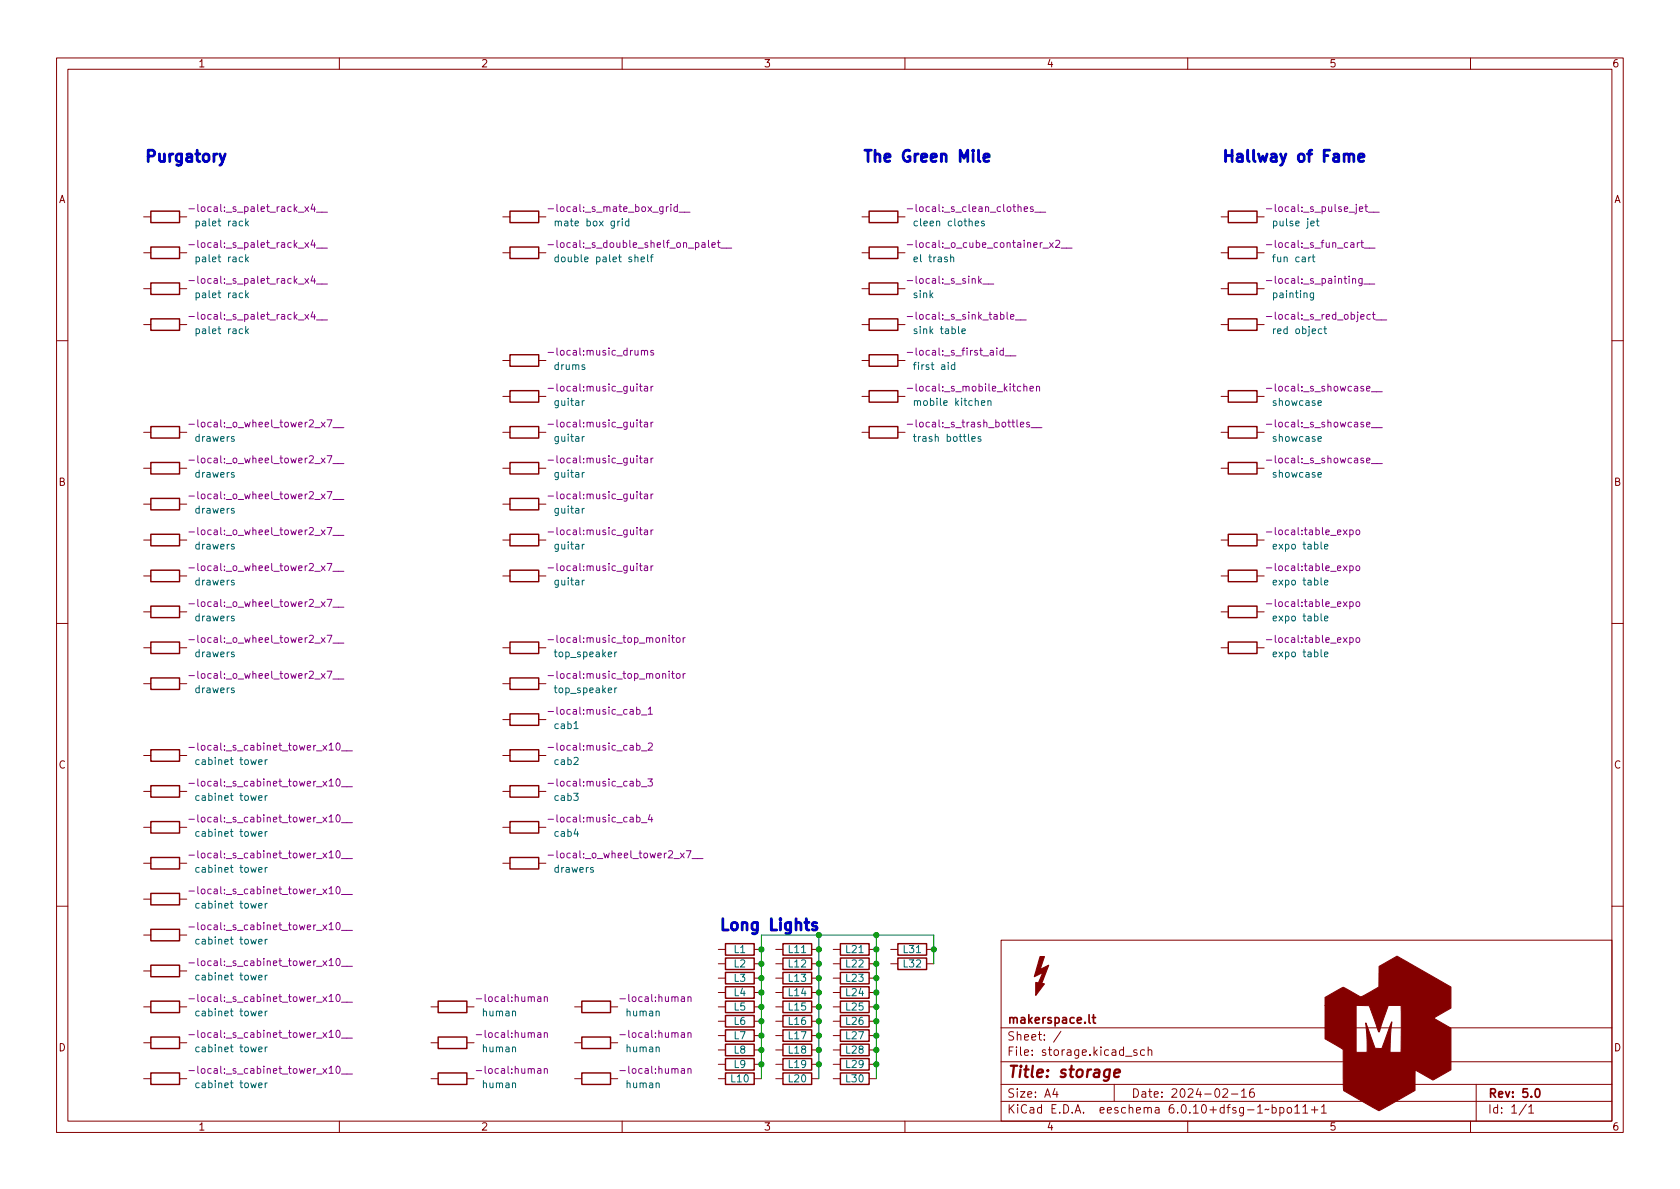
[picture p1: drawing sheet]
<svg xmlns="http://www.w3.org/2000/svg" width="297mm" height="210mm" viewBox="0 0 297 210" stroke-linecap="round" stroke-linejoin="round" font-family="sans-serif">
<g fill="none" stroke="#840000" stroke-width=".18">
<path d="M10 10.2h277v190.1h-277zM12 12.2h273v186.1h-273zM60 10.2v2M110 10.2v2M160 10.2v2M210 10.2v2M260 10.2v2M25.4 38.3h1.3M31.7 38.3h1.3M88.9 38.3h1.3M95.2 38.3h1.3M152.4 38.3h1.3"/>
<path d="M158.7 38.3h1.3M215.9 38.3h1.3M222.2 38.3h1.3M25.4 51h1.3M25.4 44.7h1.3M25.4 57.4h1.3M31.7 51h1.3M31.7 44.7h1.3M31.7 57.4h1.3M88.9 44.7h1.3M95.2 44.7h1.3M152.4 51h1.3"/>
<path d="M152.4 44.7h1.3M152.4 57.4h1.3M158.7 51h1.3M158.7 44.7h1.3M158.7 57.4h1.3M215.9 51h1.3M215.9 44.7h1.3M215.9 57.4h1.3M222.2 51h1.3M222.2 44.7h1.3M222.2 57.4h1.3M10 60.2h2"/>
<path d="M25.4 76.4h1.3M31.7 76.4h1.3M88.9 70.1h1.3M88.9 76.4h1.3M88.9 63.7h1.3M95.2 70.1h1.3M95.2 76.4h1.3M95.2 63.7h1.3M152.4 70.1h1.3M152.4 76.4h1.3M152.4 63.7h1.3M158.7 70.1h1.3"/>
<path d="M158.7 76.4h1.3M158.7 63.7h1.3M215.9 70.1h1.3M215.9 76.4h1.3M222.2 70.1h1.3M222.2 76.4h1.3M285 60.2h2M25.4 95.5h1.3M25.4 82.8h1.3M25.4 89.1h1.3M31.7 95.5h1.3M31.7 82.8h1.3"/>
<path d="M31.7 89.1h1.3M88.9 95.5h1.3M88.9 82.8h1.3M88.9 89.1h1.3M95.2 95.5h1.3M95.2 82.8h1.3M95.2 89.1h1.3M215.9 95.5h1.3M215.9 82.8h1.3M222.2 95.5h1.3M222.2 82.8h1.3M10 110.2h2"/>
<path d="M25.4 114.5h1.3M25.4 108.2h1.3M25.4 101.8h1.3M31.7 114.5h1.3M31.7 108.2h1.3M31.7 101.8h1.3M88.9 114.5h1.3M88.9 101.8h1.3M95.2 114.5h1.3M95.2 101.8h1.3M215.9 114.5h1.3M215.9 108.2h1.3"/>
<path d="M215.9 101.8h1.3M222.2 114.5h1.3M222.2 108.2h1.3M222.2 101.8h1.3M285 110.2h2M25.4 139.9h1.3M25.4 120.9h1.3M25.4 133.6h1.3M31.7 139.9h1.3M31.7 120.9h1.3M31.7 133.6h1.3M88.9 139.9h1.3"/>
<path d="M88.9 127.2h1.3M88.9 120.9h1.3M88.9 133.6h1.3M95.2 139.9h1.3M95.2 127.2h1.3M95.2 120.9h1.3M95.2 133.6h1.3M25.4 159h1.3M25.4 152.6h1.3M25.4 146.3h1.3M31.7 159h1.3M31.7 152.6h1.3"/>
<path d="M31.7 146.3h1.3M88.9 152.6h1.3M88.9 146.3h1.3M95.2 152.6h1.3M95.2 146.3h1.3M10 160.2h2M25.4 178h1.3M25.4 165.3h1.3M25.4 171.7h1.3M31.7 178h1.3M31.7 165.3h1.3M31.7 171.7h1.3"/>
<path d="M76.2 178h1.3M82.5 178h1.3M101.6 178h1.3M107.9 178h1.3M127 178h1.3M127 175.5h1.3M127 173h1.3M127 167.9h1.3M127 170.4h1.3M133.3 178h1.3M133.3 175.5h1.3M133.3 173h1.3"/>
<path d="M133.3 167.9h1.3M133.3 170.4h1.3M137.2 178h1.2M137.2 175.5h1.2M137.2 173h1.2M137.2 167.9h1.2M137.2 170.4h1.2M143.5 178h1.3M143.5 175.5h1.3M143.5 173h1.3M143.5 167.9h1.3M143.5 170.4h1.3"/>
<path d="M147.3 178h1.3M147.3 175.5h1.3M147.3 173h1.3M147.3 167.9h1.3M147.3 170.4h1.3M153.7 178h1.2M153.7 175.5h1.2M153.7 173h1.2M153.7 167.9h1.2M153.7 170.4h1.2M157.5 167.9h1.2M157.5 170.4h1.2"/>
<path d="M163.8 167.9h1.3M163.8 170.4h1.3M177 166.3h108v32h-108zM285 160.2h2M25.4 184.4h1.3M25.4 190.7h1.3M31.7 184.4h1.3M31.7 190.7h1.3M60 198.3v2M76.2 184.4h1.3M76.2 190.7h1.3M82.5 184.4h1.3"/>
<path d="M82.5 190.7h1.3M101.6 184.4h1.3M101.6 190.7h1.3M107.9 184.4h1.3M107.9 190.7h1.3M110 198.3v2M127 190.7h1.3M127 183.1h1.3M127 180.6h1.3M127 185.7h1.3M127 188.2h1.3M133.3 190.7h1.3"/>
<path d="M133.3 183.1h1.3M133.3 180.6h1.3M133.3 185.7h1.3M133.3 188.2h1.3M137.2 190.7h1.2M137.2 183.1h1.2M137.2 180.6h1.2M137.2 185.7h1.2M137.2 188.2h1.2M143.5 190.7h1.3M143.5 183.1h1.3M143.5 180.6h1.3"/>
<path d="M143.5 185.7h1.3M143.5 188.2h1.3M147.3 190.7h1.3M147.3 183.1h1.3M147.3 180.6h1.3M147.3 185.7h1.3M147.3 188.2h1.3M153.7 190.7h1.2M153.7 183.1h1.2M153.7 180.6h1.2M153.7 185.7h1.2M153.7 188.2h1.2"/>
<path d="M160 198.3v2M177 194.8h108M177 191.8h108M177 187.8h108M177 181.8h108M186.5 192.5l-.4 1h1M186.9 193v1M187.6 182.4l-1.3 1.9M197 191.8v3M199 186.8h1.1M201 185.7l-.4-.1-.2 .2 .1 .3 .5 .1v.4h-.6M202.4 185.7l-.5-.1-.3 .3v.4l.2 .3h.6"/>
<path d="M203 185.8l.2-.2 .4 .1v.9M203 185.1v1.5M210 198.3v2M216.2 192.7l.6-.2 .2 .2 .1 .3-1 1h1M217.7 193.5h1.2M219.5 193l.4-.5v1.5M219.5 194h.9M221.6 192.5a.59 .59 0 0 0-.7 .7v.5l.2 .3h.4l.2-.1 .1-.5-.2-.2-.4-.1-.3 .3M224.4 196.1l-.3 .2-.2-.2-.3 .2M224.9 195.9l.5-.1 .2 .3v.4l-.1 .3h-.6M224.9 195.3v1.5M226.3 195.9l.4-.1 .3 .3v.4l-.1 .3h-.6"/>
<path d="M226.3 195.8v1.5M227.7 195.9l.4-.1 .3 .3v.4l-.3 .3h-.4l-.1-.3v-.4zM228.9 195.8l.5-.5v1.5M228.9 196.8h.9M230.4 195.8l.4-.5v1.5M230.4 196.8h.8M231.9 196.3h1.1M232.4 195.7v1.1M233.6 195.8l.5-.5v1.5M233.6 196.8h.9M260 198.3v2M261 191.8v6.5"/>
<path d="M269.9 195.3l-1.3 1.9M270.3 195.8l.4-.5v1.5M270.3 196.8h.9"/>
</g>
<path d="M192.6 179.4v1.3l.2 .2M193.1 179.9h.6M193.3 179.4v1.3l.4 .2M271.6 192.6l.2-.1a.82 .82 0 0 1 .6 .7 .82 .82 0 0 1-.3 .8h-.2a.81 .81 0 0 1-.6-.6 .81 .81 0 0 1 .3-.8z" fill="none" stroke="#840000" stroke-width=".3"/>
<path d="M197 189.8l1-.2v-.4l-.2-.1-.6 .1-.2 1 .2 .3 .6-.1" fill="none" stroke="#840000" stroke-width=".4"/>
<g fill="none" stroke="#840000" stroke-width=".25">
<path d="M26.7 37.3h5v2.1h-5zM90.2 37.3h5v2.1h-5zM153.7 37.3h5v2.1h-5zM217.2 37.3h5v2.1h-5zM26.7 43.7h5v2h-5zM26.7 56.4h5v2h-5zM26.7 50h5v2.1h-5zM90.2 43.7h5v2h-5zM153.7 50h5v2.1h-5zM153.7 43.7h5v2h-5zM153.7 56.4h5v2h-5zM217.2 43.7h5v2h-5z"/>
<path d="M217.2 56.4h5v2h-5zM217.2 50h5v2.1h-5zM26.7 75.4h5v2.1h-5zM90.2 62.7h5v2.1h-5zM90.2 69.1h5v2h-5zM90.2 75.4h5v2.1h-5zM153.7 69.1h5v2h-5zM153.7 75.4h5v2.1h-5zM153.7 62.7h5v2.1h-5zM217.2 69.1h5v2h-5zM217.2 75.4h5v2.1h-5zM26.7 94.5h5v2h-5z"/>
<path d="M26.7 88.1h5v2.1h-5zM26.7 81.8h5v2h-5zM90.2 94.5h5v2h-5zM90.2 81.8h5v2h-5zM90.2 88.1h5v2.1h-5zM217.2 94.5h5v2h-5zM217.2 81.8h5v2h-5zM26.7 113.5h5v2.1h-5zM26.7 100.8h5v2.1h-5zM26.7 107.2h5v2h-5zM26.7 119.9h5v2h-5zM90.2 113.5h5v2.1h-5z"/>
<path d="M90.2 100.8h5v2.1h-5zM90.2 119.9h5v2h-5zM217.2 113.5h5v2.1h-5zM217.2 107.2h5v2h-5zM217.2 100.8h5v2.1h-5zM26.7 138.9h5v2.1h-5zM26.7 132.6h5v2h-5zM90.2 126.2h5v2.1h-5zM90.2 138.9h5v2.1h-5zM90.2 132.6h5v2h-5zM26.7 158h5v2h-5zM26.7 151.6h5v2.1h-5z"/>
<path d="M26.7 145.3h5v2h-5zM90.2 151.6h5v2.1h-5zM90.2 145.3h5v2h-5zM26.7 177h5v2.1h-5zM26.7 164.3h5v2.1h-5zM26.7 170.7h5v2h-5zM77.5 177h5v2.1h-5zM102.9 177h5v2.1h-5zM128.3 166.9h5v2h-5zM128.3 169.4h5v2h-5zM128.3 177h5v2.1h-5zM128.3 174.5h5v2h-5z"/>
<path d="M128.3 179.6h5v2h-5zM128.3 172h5v2h-5zM138.4 174.5h5.1v2h-5.1zM138.4 169.4h5.1v2h-5.1zM138.4 179.6h5.1v2h-5.1zM138.4 177h5.1v2.1h-5.1zM138.4 172h5.1v2h-5.1zM138.4 166.9h5.1v2h-5.1zM148.6 172h5.1v2h-5.1zM148.6 174.5h5.1v2h-5.1zM148.6 177h5.1v2.1h-5.1zM148.6 179.6h5.1v2h-5.1z"/>
<path d="M148.6 166.9h5.1v2h-5.1zM148.6 169.4h5.1v2h-5.1zM158.7 166.9h5.1v2h-5.1zM158.7 169.4h5.1v2h-5.1zM26.7 183.4h5v2h-5zM26.7 189.7h5v2.1h-5zM77.5 183.4h5v2h-5zM77.5 189.7h5v2.1h-5zM102.9 183.4h5v2h-5zM102.9 189.7h5v2.1h-5zM128.3 189.7h5v2.1h-5zM128.3 184.7h5v2h-5z"/>
<path d="M128.3 187.2h5v2h-5zM128.3 182.1h5v2h-5zM138.4 182.1h5.1v2h-5.1zM138.4 184.7h5.1v2h-5.1zM138.4 187.2h5.1v2h-5.1zM138.4 189.7h5.1v2.1h-5.1zM148.6 182.1h5.1v2h-5.1zM148.6 189.7h5.1v2.1h-5.1zM148.6 184.7h5.1v2h-5.1zM148.6 187.2h5.1v2h-5.1z"/>
</g>
<g fill="none" stroke="#006464" stroke-width=".18">
<path d="M43.4 38.7v1.2M43.6 39.5l.3 .4M43.9 39.1l-.5 .5M98.2 39.2l.2-.1 .3 .1v.7M98.2 39.1v.8M111.2 39.2l-.4-.1-.2 .2 .1 .6h.5M111.2 38.7v1.2M162.2 39.2l-.3-.1-.3 .2 .1 .6h.5M174 39.2l-.3-.1-.2 .2 .1 .2 .4 .1v.3h-.5M232.7 39.1h.5M232.9 38.7v1.1l.3 .1M43.4 45v1.3"/>
<path d="M43.4 51.4v1.2M43.4 57.7v1.3M43.6 45.8l.3 .5M43.6 58.5l.3 .5M43.6 52.2l.3 .4M43.9 45.4l-.5 .5M43.9 58.1l-.5 .5M43.9 51.8l-.5 .5M98.7 45.5l-.3-.1-.3 .3 .1 .5h.5M113.4 45.9l.6-.1-.1-.3-.4-.1-.1 .2v.6h.5M114.5 45v1.1l.2 .2M115 45.4h.5"/>
<path d="M115.5 45l-.3 .2v1.1M168.1 45.6l.2-.2 .3 .1v.8M170.1 58.6l.6-.1-.1-.3-.3-.1-.2 .2v.6h.5M232 45.4h.5M232.2 45v1.1l.3 .2M232.2 51.8v1l-.2 .3-.3-.1M232.2 51.9l-.3-.1-.3 .2 .2 .6h.4M234.1 58.1h.4M234.2 57.7v1.1l.3 .2M103.3 70.8l-.4 .3M103.3 77.2l-.4 .2M161.5 77.2h.5"/>
<path d="M161.7 71l.2-.2 .3 .1v.8M161.7 70.8v.9M168.8 64.6l-.4-.1-.2 .2 .1 .6h.5M168.8 64.1v1.2M171.8 77.6l.6-.1v-.2l-.4-.1-.2 .2 .1 .6h.5M173.4 77.3l-.3-.1-.2 .2 .1 .2 .4 .1v.3h-.5M173.5 71.3l.6-.1v-.3l-.4-.1-.2 .2 .1 .6h.5M174.7 71l.2-.2 .3 .1v.8M174.7 70.8v.9M233 71.3l.6-.1v-.3l-.4-.1-.2 .2 .1 .6h.5M233 77.6l.6-.1v-.2l-.4-.1-.2 .2 .1 .6h.5M103.3 96.2l-.4 .3"/>
<path d="M103.3 83.5l-.4 .3M103.3 89.9l-.4 .2M233 84l.6-.1v-.3l-.4-.1-.2 .2 .1 .6h.5M234.2 96.7l.6-.1-.1-.3-.3-.1-.2 .2v.6h.5M103.3 102.6l-.4 .2M108.7 115.3v.8M109.1 115.3l-.4 .2M234.2 115.7l.6-.1-.1-.2-.3-.1-.2 .2v.6h.5M234.2 109.4l.6-.1-.1-.3-.3-.1-.2 .2v.6h.5M234.2 103l.6-.1-.1-.2-.3-.1-.2 .2v.6h.5M35.2 134.4l-.3-.1-.3 .3 .1 .5h.5M45.7 134.8l.6-.1v-.3l-.4-.1-.2 .2 .1 .6h.5"/>
<path d="M46.9 134.3v.9M47.3 134.3l-.4 .3M108.7 121.6v.9M109.1 121.6l-.4 .3M35.2 140.8l-.3-.1-.3 .2 .1 .6h.5M35.2 159.8l-.3-.1-.3 .3 .1 .5h.5M35.2 153.5l-.3-.1-.3 .2 .1 .6h.5M35.2 147.1l-.3-.1-.3 .3 .1 .5h.5M45.7 141.1l.6-.1v-.2l-.4-.1-.2 .2 .1 .6h.5M45.7 153.8l.6-.1v-.2l-.4-.1-.2 .2 .1 .6h.5M45.7 147.5l.6-.1v-.3l-.4-.1-.2 .2 .1 .6h.5M46.9 140.7v.8"/>
<path d="M46.9 147v.9M46.9 153.4v.8M46.9 159.7v.9M47.3 140.7l-.4 .2M47.3 159.7l-.4 .3M47.3 153.4l-.4 .2M47.3 147l-.4 .3M35.2 178.9l-.3-.1-.3 .2 .1 .6h.5M35.2 166.2l-.3-.1-.3 .2 .1 .6h.5M35.2 172.5l-.3-.1-.3 .3 .1 .5h.5M45.7 160.2l.6-.1v-.3l-.4-.1-.2 .2 .1 .6h.5M45.7 179.2l.6-.1v-.2l-.4-.1-.2 .2 .1 .6h.5"/>
<path d="M45.7 166.5l.6-.1v-.2l-.4-.1-.2 .2 .1 .6h.5M45.7 172.9l.6-.1v-.3l-.4-.1-.2 .2 .1 .6h.5M46.9 166.1v.8M46.9 172.4v.9M46.9 178.8v.8M47.3 178.8l-.4 .2M47.3 166.1l-.4 .2M47.3 172.4l-.4 .3M35.2 185.2l-.3-.1-.3 .3 .1 .5h.5M35.2 191.6l-.3-.1-.3 .2 .1 .6h.5M45.7 185.6l.6-.1v-.3l-.4-.1-.2 .2 .1 .6h.5M45.7 191.9l.6-.1v-.2l-.4-.1-.2 .2 .1 .6h.5"/>
<path d="M46.9 185.1v.9M46.9 191.5v.8M47.3 185.1l-.4 .3M47.3 191.5l-.4 .2"/>
</g>
<g fill="none" stroke="#840084" stroke-width=".18">
<path d="M33.4 36.9h1M55.3 36.1l-.3 .9h.8M56 37.5h1.9M96.9 36.9h1M120.1 37.5h1.9M160.4 36.9h1M182.7 36.6h-.3l-.2 .1v.2l.5 .1v.3h-.5M183 37.5h1.9M223.9 36.9h1M241.9 37.5h2M33.4 49.6h1M33.4 43.3h1"/>
<path d="M33.4 56h1M55.3 42.4l-.3 .9h.8M55.3 55.1l-.3 .9h.8M55.3 48.8l-.3 .9h.8M56 50.2h1.9M56 43.9h1.9M56 56.6h1.9M96.9 43.3h1M125.9 43.3l.6-.1-.1-.2-.3-.1-.2 .2v.6h.5M126.8 42.9h.5M127 42.5v1.1l.3 .2M127.4 43.9h2"/>
<path d="M160.4 49.6h1M160.4 43.3h1M160.4 56h1M173.8 50.2h1.9M179.5 56.6h1.9M186.6 42.6l.5-.1 .3 .3-.8 1h.8M187.6 43.9h2M223.9 49.6h1M223.9 43.3h1M223.9 56h1M241.1 50.2h2M241.2 43.9h1.9"/>
<path d="M243.3 56.6h1.9M33.4 75h1M57.8 74.2h.9l-.6 1.3M58.9 75.6h1.9M96.9 68.7h1M96.9 75h1M96.9 62.3h1M113 68.3h.5M113 74.7h.5M113.2 67.9v1.1l.3 .2M113.2 74.2v1.1l.3 .2M113.4 62.1l.2-.1h.3l.1 .8"/>
<path d="M114 62.1l.1-.1h.3l.1 .8M114 68.4h.4l.1 .8M114 74.7h.4l.1 .8M114.5 68.6l-.4 .1-.2 .2 .2 .3 .4-.1M114.5 75h-.4l-.2 .2 .2 .3 .4-.1M115.1 68.3v.9M115.1 74.7v.8M115.5 68.3l-.4 .3M115.5 74.7l-.4 .2M115.5 62h-.3l-.2 .1 .1 .2 .4 .1v.3h-.5M160.4 68.7h1M160.4 75h1"/>
<path d="M160.4 62.3h1M177.7 62.9h1.9M181 68.4l.2-.1 .3 .1 .1 .8M182 74.7h-.3l-.2 .1 .1 .2 .4 .1v.3h-.5M182.1 68.7l.6-.1v-.2l-.4-.1-.2 .2 .1 .6h.5M182.3 75.6h1.9M183.3 68.4l.1-.1 .3 .1 .1 .8M183.3 68.3v.9M223.9 68.7h1M223.9 75h1M242.5 69.3h1.9M242.5 75.6h1.9"/>
<path d="M33.4 94.1h1M33.4 81.4h1M33.4 87.7h1M57.8 99.6h.9l-.6 1.3M57.8 93.3h.9l-.6 1.3M57.8 86.9h.9l-.6 1.3M57.8 80.6h.9l-.6 1.3M58.9 82h1.9M58.9 94.7h1.9M58.9 88.3h1.9M96.9 94.1h1M96.9 81.4h1"/>
<path d="M96.9 87.7h1M113 93.7h.5M113 81h.5M113 87.4h.5M113.2 93.3v1.1l.3 .2M113.2 80.6v1.1l.3 .2M113.2 86.9v1.1l.3 .2M113.2 99.6v1.1l.3 .2M114 93.8h.4l.1 .8M114 81.1h.4l.1 .8M114 87.4h.4l.1 .8M114.5 94l-.4 .1-.2 .2 .2 .3 .4-.1"/>
<path d="M114.5 81.3l-.4 .1-.2 .2 .2 .3 .4-.1M114.5 87.7h-.4l-.2 .2 .2 .3 .4-.1M115.1 81v.9M115.1 87.4v.8M115.1 93.7v.9M115.5 93.7l-.4 .3M115.5 81l-.4 .3M115.5 87.4l-.4 .2M223.9 94.1h1M223.9 81.4h1M238.7 93.8l.3-.1 .3 .3-.2 .5h-.4M239.9 93.8l.3-.1 .2 .3v.3l-.2 .3-.3-.1-.2-.2z"/>
<path d="M242.5 82h1.9M33.4 113.1h1M33.4 106.8h1M33.4 100.4h1M33.4 119.5h1M57.8 112.3h.9l-.6 1.3M57.8 106h.9l-.6 1.3M57.8 118.7h.9l-.6 1.3M58.9 113.7h1.9M58.9 101h1.9M58.9 107.4h1.9M96.9 113.1h1"/>
<path d="M96.9 100.4h1M96.9 119.5h1M113 100.1h.5M114 100.1h.4l.1 .8M114.5 100.4h-.4l-.2 .2 .2 .3 .4-.1M115.1 100.1v.8M115.5 100.1l-.4 .2M118.7 112.8h.5M118.7 119.1h.5M118.9 112.3v1.1l.3 .2M118.9 118.7v1.1l.3 .2M119.6 112.9l.2-.1 .4 .1v.5l-.1 .1-.3 .1-.2-.1z"/>
<path d="M119.6 119.2l.2-.1 .4 .1v.5l-.1 .2-.3 .1-.2-.2zM120.8 112.8v.8M120.8 119.1v.9M121.2 112.8l-.4 .2M121.2 119.1l-.4 .3M223.9 113.1h1M223.9 106.8h1M223.9 100.4h1M238.7 112.8h.3l.3 .2-.2 .5h-.4M238.7 106.5l.3-.1 .3 .3-.2 .5h-.4M238.7 100.1h.3l.3 .2-.2 .5h-.4M239.9 112.8h.3l.2 .2v.4l-.2 .2-.3-.1-.2-.1z"/>
<path d="M239.9 106.5l.3-.1 .2 .3v.3l-.2 .3-.3-.1-.2-.2zM239.9 100.1h.3l.2 .2v.4l-.2 .2-.3-.1-.2-.1zM33.4 138.5h1M33.4 132.2h1M58.9 120.1h1.9M59.5 131.5l.2-.1a.68 .68 0 0 1 .4 .6 .68 .68 0 0 1-.4 .7l-.2-.2-.1-.3zM59.6 137.8l.1-.1a.68 .68 0 0 1 .4 .7 .68 .68 0 0 1-.4 .6 .84 .84 0 0 1-.1-1.2zM60.4 139.1h1.9M60.4 132.8h1.9M96.9 138.5h1M96.9 125.8h1M96.9 132.2h1"/>
<path d="M113.4 139.1h1M113.4 126.4h1M113.4 132.8h1M114.6 137.7h.7l-.4 .5 .4 .1v.6l-.2 .1-.5-.1M114.6 125.4l.4-.4v1.3M114.6 131.5l.5-.1 .2 .3-.7 1h.7M114.6 126.3h.7M33.4 157.6h1M33.4 151.2h1M33.4 144.9h1M59.5 156.9l.2-.1a.68 .68 0 0 1 .4 .6 .68 .68 0 0 1-.4 .7l-.2-.2-.1-.3zM59.5 150.6l.2-.2a.68 .68 0 0 1 .4 .7 .68 .68 0 0 1-.4 .6l-.2-.1-.1-.4z"/>
<path d="M59.5 144.2l.2-.1a.68 .68 0 0 1 .4 .6 .68 .68 0 0 1-.4 .7l-.2-.2-.1-.3zM60.4 158.2h1.9M60.4 151.8h1.9M60.4 145.5h1.9M96.9 151.2h1M96.9 144.9h1M113.4 145.5h1M114.9 144l-.3 .9h.8M115.2 144.5v.9M121.3 150.4h.9l-.6 1.3M122.4 151.8h1.9M33.4 176.6h1"/>
<path d="M33.4 163.9h1M33.4 170.3h1M59.5 176l.2-.2a.68 .68 0 0 1 .4 .7 .68 .68 0 0 1-.4 .6l-.2-.1-.1-.4zM59.5 163.3l.2-.2a.68 .68 0 0 1 .4 .7 .68 .68 0 0 1-.4 .6l-.2-.1-.1-.4zM59.5 169.6l.2-.1a.68 .68 0 0 1 .4 .6 .68 .68 0 0 1-.4 .7l-.2-.2-.1-.3zM60.4 177.2h1.9M60.4 164.5h1.9M60.4 170.9h1.9M84.2 176.6h1M95.1 176.3h.5v.8M95.6 176.6h-.4l-.2 .2 .2 .3 .4-.1M96.2 176.4l.2-.1h.3l.1 .8"/>
<path d="M96.2 176.3v.8M109.6 176.6h1M120.5 176.3h.5v.8M121 176.6h-.4l-.2 .2 .2 .3 .4-.1M121.6 176.4l.2-.1h.3l.1 .8M121.6 176.3v.8M33.4 183h1M33.4 189.3h1M59.5 182.3l.2-.1a.68 .68 0 0 1 .4 .6 .68 .68 0 0 1-.4 .7l-.2-.2-.1-.3zM59.5 188.7l.2-.2a.68 .68 0 0 1 .4 .7 .68 .68 0 0 1-.4 .6l-.2-.1-.1-.4zM60.4 183.6h1.9M60.4 189.9h1.9"/>
<path d="M84.2 183h1M84.2 189.3h1M95.1 182.7h.5v.8M95.1 189h.5v.8M95.6 182.9l-.4 .1-.2 .2 .2 .3 .4-.1M95.6 189.3h-.4l-.2 .2 .2 .3 .4-.1M96.2 182.7l.2-.1 .3 .1 .1 .8M96.2 189.1l.2-.1h.3l.1 .8M96.2 182.6v.9M96.2 189v.8M109.6 183h1M109.6 189.3h1"/>
<path d="M120.5 182.7h.5v.8M120.5 189h.5v.8M121 182.9l-.4 .1-.2 .2 .2 .3 .4-.1M121 189.3h-.4l-.2 .2 .2 .3 .4-.1M121.6 182.7l.2-.1 .3 .1 .1 .8M121.6 189.1l.2-.1h.3l.1 .8M121.6 182.6v.9M121.6 189v.8"/>
</g>
<g fill="#840000" stroke="#840000" stroke-width=".2">
<path d="M183.1 173.7l1.6 .3-1.6 2z"/>
<path d="M183.9 169.2h.8l-.8 2.2 1.5-.7-1.3 3.3-.5-.3 .8-1.7-1.5 .7z"/>
</g>
<path d="M234.3 176.4l3.2-1.8 2.3 1.3a1.06 1.06 0 0 0 1.7 0l2.3-1.4v-3.6l3.2-1.8 9.5 5.4v3.8l-3 1.7 3 1.8v7.4l-3.1 1.8-3.2-1.8v3.6l-6.4 3.6-6.2-3.6-.1-7.2-3.2-1.9v-5.9h5.5v8.3h1.9l-.2-5.2 1.6 4.5h1.2l1.8-4.7-.3 5.4h1.9v-8.3h-2.2l-1.7 4.7-1.7-4.7h-7.8z" fill="#840000" stroke="#840000" stroke-width=".18"/>
<path d="M39.8 27.2l-.6 1.8-.3 .2M173 26.6v1.7l.3 .3M174 27.9l.9-.2-.1-.4-.6-.1-.2 .3 .1 1 .1 .1 .6-.1M238.5 27.5l.3-.3 .5 .1 .1 1.3M240.2 27.9l1-.2-.1-.4-.6-.1-.3 .3 .1 1 .2 .1 .6-.1M144.4 163.2l-.5-.1-.3 .3 .1 .3 .7 .2 .1 .2-.1 .3-.2 .1-.6-.1" fill="none" stroke="#0000c2" stroke-width=".5"/>
<path d="M144.8 165.3v25.4M154.9 165.3v25.4M165.1 170.4v-5.1h-30.5v25.4" fill="none" stroke="#009600" stroke-width=".18"/>
<g fill="#009600" stroke="#009600" stroke-width=".18">
<circle cx="134.6" cy="178" r=".46"/>
<circle cx="134.6" cy="185.7" r=".46"/>
<circle cx="134.6" cy="180.6" r=".46"/>
<circle cx="134.6" cy="183.1" r=".46"/>
<circle cx="134.6" cy="188.2" r=".46"/>
<circle cx="144.8" cy="175.5" r=".46"/>
<circle cx="144.8" cy="170.4" r=".46"/>
<circle cx="134.6" cy="175.5" r=".46"/>
<circle cx="134.6" cy="173" r=".46"/>
<circle cx="134.6" cy="170.4" r=".46"/>
<circle cx="144.8" cy="178" r=".46"/>
<circle cx="144.8" cy="183.1" r=".46"/>
<circle cx="144.8" cy="180.6" r=".46"/>
<circle cx="154.9" cy="175.5" r=".46"/>
<circle cx="154.9" cy="170.4" r=".46"/>
<circle cx="154.9" cy="173" r=".46"/>
<circle cx="144.8" cy="173" r=".46"/>
<circle cx="144.8" cy="167.9" r=".46"/>
<circle cx="144.8" cy="165.3" r=".46"/>
<circle cx="154.9" cy="178" r=".46"/>
<circle cx="154.9" cy="180.6" r=".46"/>
<circle cx="154.9" cy="183.1" r=".46"/>
<circle cx="154.9" cy="188.2" r=".46"/>
<circle cx="154.9" cy="185.7" r=".46"/>
<circle cx="144.8" cy="188.2" r=".46"/>
<circle cx="144.8" cy="185.7" r=".46"/>
<circle cx="134.6" cy="167.9" r=".46"/>
<circle cx="154.9" cy="165.3" r=".46"/>
<circle cx="165.1" cy="167.9" r=".46"/>
<circle cx="154.9" cy="167.9" r=".46"/>
</g>
<g font-size="2.8" fill="#0000c2">
<text x="25.4" y="28.7">Purgatory</text>
<text x="152.4" y="28.7">The Green Mile</text>
<text x="215.9" y="28.7">Hallway of Fame</text>
<text x="127" y="164.5">Long Lights</text>
</g>
<text font-size="2.8" fill="#840000" x="178" y="190.6">Title: storage</text>
<g font-size="2.1" fill="#840000">
<text x="178" y="184">Sheet: /</text>
<text x="178" y="181">makerspace.lt</text>
<text x="178" y="186.7">File: storage.kicad_sch</text>
<text x="178" y="196.9">KiCad E.D.A. eeschema 6.0.10+dfsg-1~bpo11+1</text>
<text x="178" y="194.1">Size: A4</text>
<text x="200" y="194.1">Date: 2024-02-16</text>
<text x="263" y="194.1">Rev: 5.0</text>
<text x="263" y="196.9">Id: 1/1</text>
</g>
<g font-size="1.8" fill="#840000">
<text x="35" y="11.9">1</text>
<text x="85" y="11.9">2</text>
<text x="135" y="11.9">3</text>
<text x="185" y="11.9">4</text>
<text x="235" y="11.9">5</text>
<text x="285" y="11.9">6</text>
<text x="10.3" y="35.9">A</text>
<text x="285.3" y="35.9">A</text>
<text x="10.3" y="85.9">B</text>
<text x="285.3" y="85.9">B</text>
<text x="10.3" y="135.9">C</text>
<text x="285.3" y="135.9">C</text>
<text x="10.3" y="185.9">D</text>
<text x="285.3" y="185.9">D</text>
<text x="35" y="199.9">1</text>
<text x="85" y="199.9">2</text>
<text x="135" y="199.9">3</text>
<text x="185" y="199.9">4</text>
<text x="235" y="199.9">5</text>
<text x="285" y="199.9">6</text>
</g>
<g font-size="1.8" fill="#840084">
<text x="34.6" y="37.5">-local:_s_palet_rack_x4__</text>
<text x="97.9" y="37.5">-local:_s_mate_box_grid__</text>
<text x="161.6" y="37.5">-local:_s_clean_clothes__</text>
<text x="224.8" y="37.5">-local:_s_pulse_jet__</text>
<text x="34.6" y="43.8">-local:_s_palet_rack_x4__</text>
<text x="98.3" y="43.8">-local:_s_double_shelf_on_palet__</text>
<text x="161.7" y="43.8">-local:_o_cube_container_x2__</text>
<text x="224.8" y="43.8">-local:_s_fun_cart__</text>
<text x="34.6" y="50.2">-local:_s_palet_rack_x4__</text>
<text x="161.1" y="50.2">-local:_s_sink__</text>
<text x="224.8" y="50.2">-local:_s_painting__</text>
<text x="34.6" y="56.5">-local:_s_palet_rack_x4__</text>
<text x="161.4" y="56.5">-local:_s_sink_table__</text>
<text x="224.9" y="56.5">-local:_s_red_object__</text>
<text x="97.9" y="62.9">-local:music_drums</text>
<text x="161.4" y="62.9">-local:_s_first_aid__</text>
<text x="98" y="69.2">-local:music_guitar</text>
<text x="161.6" y="69.2">-local:_s_mobile_kitchen</text>
<text x="224.7" y="69.2">-local:_s_showcase__</text>
<text x="34.6" y="75.6">-local:_o_wheel_tower2_x7__</text>
<text x="98" y="75.6">-local:music_guitar</text>
<text x="161.5" y="75.6">-local:_s_trash_bottles__</text>
<text x="224.7" y="75.6">-local:_s_showcase__</text>
<text x="34.6" y="81.9">-local:_o_wheel_tower2_x7__</text>
<text x="98" y="81.9">-local:music_guitar</text>
<text x="224.7" y="81.9">-local:_s_showcase__</text>
<text x="34.6" y="88.3">-local:_o_wheel_tower2_x7__</text>
<text x="98" y="88.3">-local:music_guitar</text>
<text x="34.6" y="94.6">-local:_o_wheel_tower2_x7__</text>
<text x="98" y="94.6">-local:music_guitar</text>
<text x="224.9" y="94.6">-local:table_expo</text>
<text x="34.6" y="101">-local:_o_wheel_tower2_x7__</text>
<text x="98" y="101">-local:music_guitar</text>
<text x="224.9" y="101">-local:table_expo</text>
<text x="34.6" y="107.3">-local:_o_wheel_tower2_x7__</text>
<text x="224.9" y="107.3">-local:table_expo</text>
<text x="34.6" y="113.7">-local:_o_wheel_tower2_x7__</text>
<text x="98.1" y="113.7">-local:music_top_monitor</text>
<text x="224.9" y="113.7">-local:table_expo</text>
<text x="34.6" y="120">-local:_o_wheel_tower2_x7__</text>
<text x="98.1" y="120">-local:music_top_monitor</text>
<text x="97.9" y="126.4">-local:music_cab_1</text>
<text x="34.7" y="132.7">-local:_s_cabinet_tower_x10__</text>
<text x="97.9" y="132.7">-local:music_cab_2</text>
<text x="34.7" y="139.1">-local:_s_cabinet_tower_x10__</text>
<text x="97.9" y="139.1">-local:music_cab_3</text>
<text x="34.7" y="145.4">-local:_s_cabinet_tower_x10__</text>
<text x="97.9" y="145.4">-local:music_cab_4</text>
<text x="34.7" y="151.8">-local:_s_cabinet_tower_x10__</text>
<text x="98.1" y="151.8">-local:_o_wheel_tower2_x7__</text>
<text x="34.7" y="158.1">-local:_s_cabinet_tower_x10__</text>
<text x="34.7" y="164.5">-local:_s_cabinet_tower_x10__</text>
<text x="34.7" y="170.8">-local:_s_cabinet_tower_x10__</text>
<text x="34.7" y="177.2">-local:_s_cabinet_tower_x10__</text>
<text x="85" y="177.2">-local:human</text>
<text x="110.4" y="177.2">-local:human</text>
<text x="34.7" y="183.5">-local:_s_cabinet_tower_x10__</text>
<text x="85" y="183.5">-local:human</text>
<text x="110.4" y="183.5">-local:human</text>
<text x="34.7" y="189.9">-local:_s_cabinet_tower_x10__</text>
<text x="85" y="189.9">-local:human</text>
<text x="110.4" y="189.9">-local:human</text>
</g>
<g font-size="1.8" fill="#006464">
<text x="35.1" y="40">palet rack</text>
<text x="98.9" y="40">mate box grid</text>
<text x="162.2" y="40">cleen clothes</text>
<text x="225.5" y="40">pulse jet</text>
<text x="35.1" y="46.4">palet rack</text>
<text x="99.2" y="46.4">double palet shelf</text>
<text x="162" y="46.4">el trash</text>
<text x="225.5" y="46.4">fun cart</text>
<text x="35.1" y="52.7">palet rack</text>
<text x="161.5" y="52.7">sink</text>
<text x="225.3" y="52.7">painting</text>
<text x="35.1" y="59.1">palet rack</text>
<text x="162.1" y="59.1">sink table</text>
<text x="225.5" y="59.1">red object</text>
<text x="98.1" y="65.4">drums</text>
<text x="162" y="65.4">first aid</text>
<text x="98.2" y="71.8">guitar</text>
<text x="162.3" y="71.8">mobile kitchen</text>
<text x="225.1" y="71.8">showcase</text>
<text x="34.6" y="78.1">drawers</text>
<text x="98.2" y="78.1">guitar</text>
<text x="162.2" y="78.1">trash bottles</text>
<text x="225.1" y="78.1">showcase</text>
<text x="34.6" y="84.5">drawers</text>
<text x="98.2" y="84.5">guitar</text>
<text x="225.1" y="84.5">showcase</text>
<text x="34.6" y="90.8">drawers</text>
<text x="98.2" y="90.8">guitar</text>
<text x="34.6" y="97.2">drawers</text>
<text x="98.2" y="97.2">guitar</text>
<text x="225.6" y="97.2">expo table</text>
<text x="34.6" y="103.5">drawers</text>
<text x="98.2" y="103.5">guitar</text>
<text x="225.6" y="103.5">expo table</text>
<text x="34.6" y="109.9">drawers</text>
<text x="225.6" y="109.9">expo table</text>
<text x="34.6" y="116.2">drawers</text>
<text x="98.3" y="116.2">top_speaker</text>
<text x="225.6" y="116.2">expo table</text>
<text x="34.6" y="122.6">drawers</text>
<text x="98.3" y="122.6">top_speaker</text>
<text x="98.2" y="128.9">cab1</text>
<text x="35.2" y="135.3">cabinet tower</text>
<text x="98.2" y="135.3">cab2</text>
<text x="35.2" y="141.6">cabinet tower</text>
<text x="98.2" y="141.6">cab3</text>
<text x="35.2" y="148">cabinet tower</text>
<text x="98.2" y="148">cab4</text>
<text x="35.2" y="154.3">cabinet tower</text>
<text x="98.1" y="154.3">drawers</text>
<text x="35.2" y="160.7">cabinet tower</text>
<text x="35.2" y="167">cabinet tower</text>
<text x="35.2" y="173.4">cabinet tower</text>
<text x="129.8" y="168.5">L1</text>
<text x="129.8" y="171.1">L2</text>
<text x="129.8" y="173.6">L3</text>
<text x="139.4" y="171.1">L12</text>
<text x="139.4" y="173.6">L13</text>
<text x="139.4" y="168.5">L11</text>
<text x="149.6" y="173.6">L23</text>
<text x="149.6" y="168.5">L21</text>
<text x="149.6" y="171.1">L22</text>
<text x="159.8" y="168.5">L31</text>
<text x="159.8" y="171.1">L32</text>
<text x="35.2" y="179.7">cabinet tower</text>
<text x="85.4" y="179.7">human</text>
<text x="110.8" y="179.7">human</text>
<text x="129.8" y="178.7">L5</text>
<text x="129.8" y="176.1">L4</text>
<text x="139.4" y="176.1">L14</text>
<text x="139.4" y="178.7">L15</text>
<text x="149.6" y="176.1">L24</text>
<text x="149.6" y="178.7">L25</text>
<text x="129.8" y="181.2">L6</text>
<text x="129.8" y="183.8">L7</text>
<text x="139.4" y="183.8">L17</text>
<text x="139.4" y="181.2">L16</text>
<text x="149.6" y="183.8">L27</text>
<text x="149.6" y="181.2">L26</text>
<text x="35.2" y="186.1">cabinet tower</text>
<text x="85.4" y="186.1">human</text>
<text x="110.8" y="186.1">human</text>
<text x="129.3" y="191.4">L10</text>
<text x="129.8" y="186.3">L8</text>
<text x="129.8" y="188.8">L9</text>
<text x="139.4" y="186.3">L18</text>
<text x="139.4" y="188.8">L19</text>
<text x="139.4" y="191.4">L20</text>
<text x="149.6" y="191.4">L30</text>
<text x="149.6" y="186.3">L28</text>
<text x="149.6" y="188.8">L29</text>
<text x="35.2" y="192.4">cabinet tower</text>
<text x="85.4" y="192.4">human</text>
<text x="110.8" y="192.4">human</text>
</g>
</svg>
